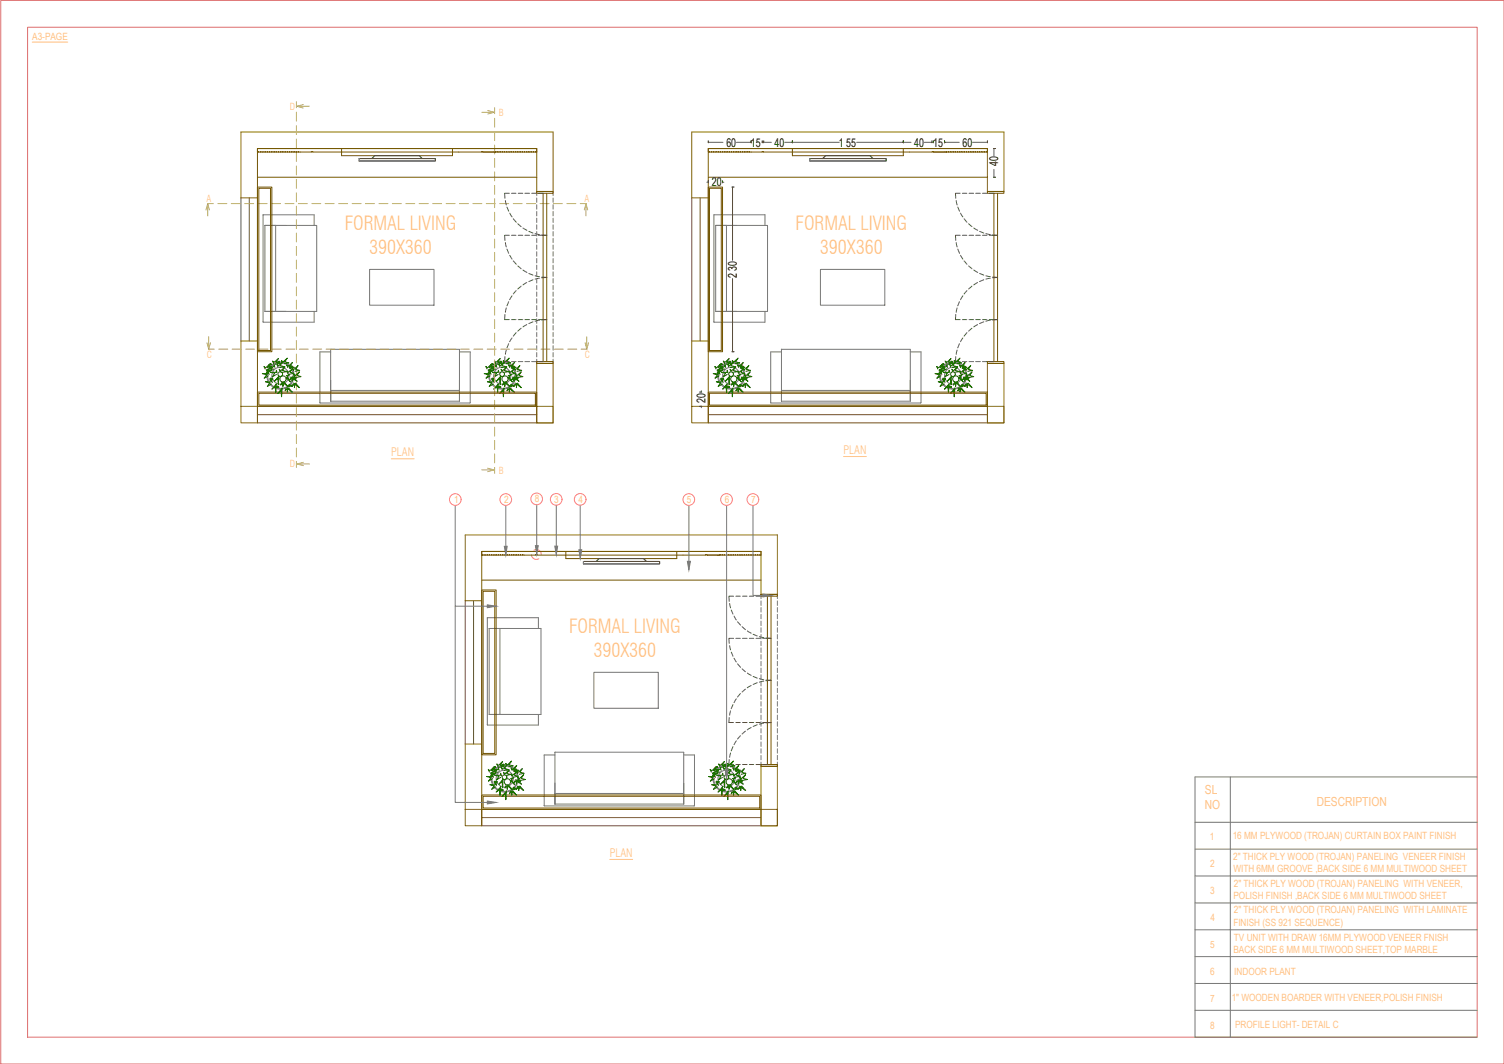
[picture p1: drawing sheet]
<svg xmlns="http://www.w3.org/2000/svg" width="420mm" height="297mm" viewBox="0 0 420 297" stroke-linecap="round" stroke-linejoin="round" font-family="sans-serif">
<!-- layer: BNDRY LINE -->
<path d="M.2 .1h420v296.9h-420zM7.7 7.6h405v281.9h-405z" fill="none" stroke="#dd6e6e" stroke-width=".28"/>
<!-- layer: BOARDER G -->
<path d="M343.7 216.9v72.6M412.7 216.9h-78.9v72.6h78.9M333.8 229.6h78.9M333.8 237.1h78.9M333.8 252.1h78.9M333.8 259.6h78.9M333.8 244.5h78.9M333.8 267.1h78.9M333.8 274.6h78.9M333.8 282.1h78.9" fill="none" stroke="#767676" stroke-width=".28"/>
<!-- layer: text -->
<path d="M9 11.8h9.9M109.3 128.1h6.4M235.7 127.5h6.3M170.3 239.9h6.4" fill="none" stroke="#ffbf7f" stroke-width=".28"/>
<!-- layer: wall -->
<g fill="none" stroke="#957000" stroke-width=".28">
<path d="M67.3 36.9h87.2v16.6h-4.6v-12h-78v13.7h-4.6zM193.3 36.9h87.2v16.6h-4.7v-12h-77.9v13.7h-4.6zM277.6 77.5h1M67.3 113.4h4.6v4.7h-4.6zM67.3 113.4v-18.2h4.6v22.9M149.9 113.4h4.6v4.7h-4.6zM149.9 101.5h4.6v16.6h-4.6zM193.3 113.4h4.6v4.7h-4.6zM193.3 113.4v-18.2h4.6v22.9M275.8 113.4h4.7v4.7h-4.7zM275.8 101.5h4.7v16.6h-4.7zM130 149.3h87.2v16.6h-4.6v-11.9h-78v13.7h-4.6z"/>
<path d="M212.6 213.9h4.6v16.6h-4.6zM130 226h4.6v4.5h-4.6zM130 226v-18.3h4.6v22.8M212.6 226h4.6v4.5h-4.6z"/>
</g>
<!-- layer: WINDOW -->
<g fill="none" stroke="#724739" stroke-width=".28">
<path d="M67.3 55.2v40M69.6 55.2v40M71.9 55.2v40M193.3 55.2v40M195.6 55.2v40M197.9 55.2v40M71.9 113.4h78M71.9 115.8h78M71.9 118.1h78M197.9 113.4h77.9M197.9 115.8h77.9M197.9 118.1h77.9"/>
<path d="M130 167.7v40M132.3 167.7v40M134.6 167.7v40M134.6 226h78M134.6 228.2h78M134.6 230.5h78"/>
</g>
<!-- layer: FURN -->
<g fill="none" stroke="#767676" stroke-width=".28">
<path d="M73.6 59.9l-.1 30M73.6 60h14.2v2.9M100.3 44.3v.6M199.5 59.9l-.1 .1M199.5 60h14.2v2.9M226.2 44.3v.6M77 62.9v24M88.4 62.9l.1 24h-14.5v-24h14.4M103.3 75.2h17.9v10h-17.9zM199.4 60.1v29.8M199.9 62.9l14.5 .1v23.9h-14.5zM202.9 62.9v24"/>
<path d="M229.2 75.2h18v10h-18zM87.8 86.9v3l-14.4-.1M92.3 97.6l36.1-.1v14.5h-36v-14.4M92.4 98.2h-3v14.2M128.4 98.2h3v14.2M199.4 89.8l.1 .1M213.7 86.9v3h-14.2M218.3 97.6l36-.1v14.5h-36v-14.4M218.3 98.2h-3v14.2M254.3 98.2h3v14.2M89.3 112.4l.1 .1M89.5 112.5h41.8"/>
<path d="M92.4 109h36M131.4 112.4l-.1 .1M215.3 112.4h42M218.3 109h36M163 156.7v.7M136.2 172.4v30M136.2 172.5h14.2v3M139.7 175.5v24M151 175.4l.1 24.1h-14.4v-24h14.3M150.4 199.5v2.9h-14.2M165.9 187.7h18v10h-18zM155 210.8h-3v14.1"/>
<path d="M155.1 210l-.1 .1M155.1 210h35.9v14.5h-36v-14.4M191 210.8h3l-.1 14.2M152 224.9l41.9 .1M155 221.5h36"/>
<circle cx="78.3" cy="104.9" r="3.8"/>
<circle cx="78.3" cy="104.9" r="3.6"/>
<circle cx="78.3" cy="104.9" r="2.39"/>
<circle cx="140.3" cy="104.9" r="3.8"/>
<circle cx="140.3" cy="104.9" r="3.6"/>
<circle cx="140.3" cy="104.9" r="2.39"/>
<circle cx="204.3" cy="104.9" r="3.8"/>
<circle cx="204.3" cy="104.9" r="3.6"/>
<circle cx="204.3" cy="104.9" r="2.39"/>
<circle cx="266.3" cy="104.9" r="3.8"/>
<circle cx="266.3" cy="104.9" r="3.6"/>
<circle cx="266.3" cy="104.9" r="2.39"/>
<circle cx="141" cy="217.3" r="3.8"/>
<circle cx="141" cy="217.3" r="3.6"/>
<circle cx="141" cy="217.3" r="2.39"/>
<circle cx="203" cy="217.3" r="3.8"/>
<circle cx="203" cy="217.3" r="3.6"/>
<circle cx="203" cy="217.3" r="2.39"/>
</g>
<!-- layer: line 2 -->
<g fill="none" stroke="#767676" stroke-width=".28">
<path d="M149.9 53.5v1.1M149.9 55.3v1.2M149.9 57.1v1.3M149.9 59v1.3M154.5 53.5v1.1M154.5 55.3v1.2M154.5 57.1v1.3M154.5 59v1.3M149.9 60.9v1.2M149.9 62.8v1.2M149.9 64.6v1.3M149.9 66.5v1.3"/>
<path d="M149.9 68.4v1.2M149.9 70.3v1.2M149.9 72.2v1.2M149.9 74v1.3M149.9 75.9v1.3M149.9 77.8v1.2M149.9 79.7v1.2M154.5 60.9v1.2M154.5 62.8v1.2M154.5 64.6v1.3M154.5 66.5v1.3M154.5 68.4v1.2"/>
<path d="M154.5 70.3v1.2M154.5 72.2v1.2M154.5 74v1.3M154.5 75.9v1.3M154.5 77.8v1.2M154.5 79.7v1.2M149.9 81.5v1.2M149.9 83.4v1.3M149.9 85.3v1.2M149.9 87.2v1.2M149.9 89v1.3M149.9 90.9v1.2"/>
<path d="M149.9 92.8v1.2M149.9 94.6v1.3M149.9 96.5v1.3M149.9 98.4v1.2M154.5 81.5v1.2M154.5 83.4v1.3M154.5 85.3v1.2M154.5 87.2v1.2M154.5 89v1.3M154.5 90.9v1.2M154.5 92.8v1.2M154.5 94.6v1.3"/>
<path d="M154.5 96.5v1.3M154.5 98.4v1.2M149.9 100.3v1.2M154.5 100.3v1.2M212.6 165.9v1.2M212.6 167.8v1.2M212.6 169.6v1.3M212.6 171.5v1.2M212.6 173.4v1.3M212.6 175.2v1.3M212.6 177.2v1.2M212.6 179v1.2"/>
<path d="M217.2 165.9v1.2M217.2 167.8v1.2M217.2 169.6v1.3M217.2 171.5v1.2M217.2 173.4v1.3M217.2 175.2v1.3M217.2 177.2v1.2M217.2 179v1.2M212.6 180.9v1.2M212.6 182.7v1.3M212.6 184.6v1.3M212.6 186.5v1.3"/>
<path d="M212.6 188.4v1.2M212.6 190.3v1.2M212.6 192.1v1.3M212.6 194v1.3M212.6 195.9v1.2M212.6 197.8v1.2M212.6 199.6v1.3M217.2 180.9v1.2M217.2 182.7v1.3M217.2 184.6v1.3M217.2 186.5v1.3M217.2 188.4v1.2"/>
<path d="M217.2 190.3v1.2M217.2 192.1v1.3M217.2 194v1.3M217.2 195.9v1.2M217.2 197.8v1.2M217.2 199.6v1.3M212.6 201.5v1.3M212.6 203.4v1.2M212.6 205.3v1.2M212.6 207.1v1.3M212.6 209v1.3M212.6 210.9v1.2"/>
<path d="M212.6 212.8v1.1M217.2 201.5v1.3M217.2 203.4v1.2M217.2 205.3v1.2M217.2 207.1v1.3M217.2 209v1.3M217.2 210.9v1.2M217.2 212.8v1.1"/>
</g>
<!-- layer: fencing -->
<g fill="none" stroke="#1c7200" stroke-width=".28">
<path d="M74.1 103l-.4-.7 .5 .4 1.2-1.1-.7 1 1.2 .3-1.4 .3M75.2 104.5l-.2-.8-.1 .6h-1.6l1.2 .3-.7 1 1.2-.7M76.1 106.8l-.2-.8-.1 .6h-1.6l1.2 .3-.7 1 1.2-.7M76.5 101.5l-.4-.7 .5 .4 1.2-1.1-.8 1 1.2 .4-1.3 .2M76.8 102.6l-.2-.8-.1 .6-1.6-.1 1.2 .4-.7 1 1.2-.7M77.2 107.2l-.2 2.4-.1-1.7-1 .8zM77.4 104.1l-.2-.7-.1 .6-1.6-.1 1.3 .3-.8 1 1.2-.7M77.7 102.5l-.4-.8 .5 .4 1.2-1.1-.7 1.1 1.2 .3-1.4 .2M77.9 105l-.1 2.4-.2-1.7-.9 .8zM78.3 103.8l-.3-.7 .4 .4 1.2-1.1-.7 1 1.2 .3-1.4 .3M78.8 106.6l-.4 .9 .9-.9 1.1 1.3-1.3-1-.1 1 .1-1.2M78.8 108.4l-.1 2.4-.2-1.8-.9 .8z"/>
<path d="M79 101.4l-.4-.7 .5 .3 1.2-1-.8 1 1.2 .3-1.3 .2M80 104.9l.9-.4-.9 .9 1.2 1.2-.9-1.4M80 108.2l-.4 .9 1-.8 1.1 1.2-1.4-1v1v-1.2M80.4 102.6l-.3-.7 .4 .4 1.2-1.1-.7 1 1.2 .4-1.3 .2M80.4 104.3l-.3-.7 .4 .4 1.2-1.1-.7 1 1.2 .3-1.3 .3M81.3 105.2l-.4 .9 1-.9 1.1 1.3-1.3-1-.1 1 .1-1.3M82 106.9l-.4 1 1-.9 1.1 1.2-1.4-.9v.9v-1.2M82 103.5l-.4-.8 .5 .5 1.2-1.1-.7 1 1.1 .3-1.3 .3M82.3 105.2l-.3-.7 .5 .3 1.2-1-.7 1 1.1 .3-1.3 .3M136.1 103l-.4-.7 .5 .4 1.2-1.1-.7 1 1.1 .3-1.3 .3M137.2 104.5l-.3-.8v.6h-1.6l1.2 .3-.7 1 1.1-.7M138 106.8l-.2-.8v.6h-1.7l1.3 .3-.7 1 1.1-.7"/>
<path d="M138.4 101.5l-.3-.7 .5 .4 1.1-1.1-.7 1 1.2 .4-1.3 .2M138.8 102.6l-.2-.8-.1 .6-1.6-.1 1.2 .4-.7 1 1.2-.7M139.2 107.2l-.2 2.4-.1-1.7-1 .8zM139.4 104.1l-.2-.7-.1 .6-1.6-.1 1.2 .3-.7 1 1.2-.7M139.7 102.5l-.4-.8 .5 .4 1.2-1.1-.7 1.1 1.1 .3-1.3 .2M139.9 105l-.2 2.4-.1-1.7-1 .8zM140.3 103.8l-.3-.7 .4 .4 1.2-1.1-.7 1 1.2 .3-1.3 .3M140.8 106.6l-.4 .9 .9-.9 1.1 1.3-1.3-1-.1 1 .1-1.2M140.8 108.4l-.2 2.4-.1-1.8-.9 .8zM140.9 101.4l-.3-.7 .5 .3 1.1-1-.7 1 1.2 .3-1.3 .2M141.9 104.9l1-.4-1 .9 1.2 1.2-.9-1.4M142 108.2l-.4 .9 1-.8 1.1 1.2-1.4-1v1v-1.2"/>
<path d="M142.4 102.6l-.3-.7 .4 .4 1.2-1.1-.7 1 1.2 .4-1.4 .2M142.4 104.3l-.4-.7 .5 .4 1.2-1.1-.7 1 1.2 .3-1.4 .3M143.3 105.2l-.3 .9 .9-.9 1.1 1.3-1.4-1v1l.1-1.3M144 106.9l-.4 1 1-.9 1 1.2-1.3-.9v.9v-1.2M144 103.5l-.4-.8 .5 .5 1.1-1.1-.6 1 1.2 .3-1.4 .3M144.4 105.2l-.4-.7 .4 .3 1.2-1-.7 1 1.2 .3-1.3 .3M200 103l-.3-.7 .5 .4 1.1-1.1-.7 1 1.2 .3-1.4 .3M201.1 104.5l-.2-.8-.1 .6h-1.6l1.2 .3-.7 1 1.2-.7M202 106.8l-.2-.8-.1 .6h-1.6l1.2 .3-.7 1 1.2-.7M202.4 101.5l-.3-.7 .4 .4 1.2-1.1-.7 1 1.2 .4-1.4 .2M202.7 102.6l-.2-.8-.1 .6-1.6-.1 1.3 .4-.8 1 1.2-.7M203.1 107.2l-.1 2.4-.2-1.7-.9 .8z"/>
<path d="M203.4 104.1l-.2-.7-.1 .6-1.6-.1 1.2 .3-.7 1 1.2-.7M203.6 102.5l-.3-.8 .5 .4 1.1-1.1-.7 1.1 1.2 .3-1.4 .2M203.8 105l-.1 2.4-.2-1.7-.9 .8zM204.3 103.8l-.4-.7 .5 .4 1.2-1.1-.7 1 1.1 .3-1.3 .3M204.7 106.6l-.4 .9 1-.9 1.1 1.3-1.4-1v1v-1.2M204.8 108.4l-.2 2.4-.1-1.8-1 .8zM204.9 101.4l-.3-.7 .4 .3 1.2-1-.7 1 1.2 .3-1.4 .2M205.9 104.9l.9-.4-.9 .9 1.2 1.2-.9-1.4M206 108.2l-.4 .9 .9-.8 1.1 1.2-1.4-1v1l.1-1.2M206.3 104.3l-.3-.7 .5 .4 1.1-1.1-.6 1 1.1 .3-1.3 .3M206.4 102.6l-.4-.7 .5 .4 1.1-1.1-.6 1 1.1 .4-1.3 .2M207.3 105.2l-.4 .9 1-.9 1.1 1.3-1.4-1v1v-1.3"/>
<path d="M207.9 106.9l-.3 1 .9-.9 1.1 1.2-1.4-.9v.9l.1-1.2M207.9 103.5l-.3-.8 .4 .5 1.2-1.1-.7 1 1.2 .3-1.3 .3M208.3 105.2l-.4-.7 .5 .3 1.2-1-.7 1 1.2 .3-1.4 .3M262 103l-.3-.7 .4 .4 1.2-1.1-.7 1 1.2 .3-1.4 .3M263.1 104.5l-.2-.8-.1 .6h-1.6l1.2 .3-.7 1 1.2-.7M264 106.8l-.2-.8-.1 .6h-1.6l1.2 .3-.7 1 1.2-.7M264.4 101.5l-.4-.7 .5 .4 1.2-1.1-.7 1 1.1 .4-1.3 .2M264.7 102.6l-.2-.8-.1 .6-1.6-.1 1.2 .4-.7 1 1.2-.7M265.1 107.2l-.1 2.4-.2-1.7-.9 .8zM265.4 104.1l-.3-.7-.1 .6-1.6-.1 1.3 .3-.8 1 1.2-.7M265.6 102.5l-.3-.8 .4 .4 1.2-1.1-.7 1.1 1.2 .3-1.4 .2M265.8 105l-.1 2.4-.2-1.7-.9 .8z"/>
<path d="M266.2 103.8l-.3-.7 .5 .4 1.1-1.1-.7 1 1.2 .3-1.3 .3M266.7 106.6l-.4 .9 1-.9 1.1 1.3-1.4-1v1v-1.2M266.7 108.4l-.1 2.4-.2-1.8-.9 .8zM266.9 101.4l-.4-.7 .5 .3 1.2-1-.7 1 1.1 .3-1.3 .2M267.9 104.9l.9-.4-.9 .9 1.2 1.2-.9-1.4M267.9 108.2l-.4 .9 1-.8 1.1 1.2-1.3-1-.1 1 .1-1.2M268.4 102.6l-.4-.7 .4 .4 1.2-1.1-.7 1 1.2 .4-1.3 .2M268.4 104.3l-.4-.7 .4 .4 1.2-1.1-.7 1 1.2 .3-1.3 .3M269.3 105.2l-.4 .9 .9-.9 1.1 1.3-1.3-1-.1 1 .1-1.3M269.9 106.9l-.4 1 1-.9 1.1 1.2-1.3-.9-.1 .9 .1-1.2M269.9 103.5l-.3-.8 .4 .5 1.2-1.1-.7 1 1.2 .3-1.4 .3M270.3 105.2l-.4-.7 .5 .3 1.2-1-.7 1 1.1 .3-1.3 .3"/>
<path d="M136.7 215.5l-.3-.7 .5 .4 1.1-1.1-.7 1 1.2 .4-1.3 .2M137.8 217l-.2-.8-.1 .6h-1.6l1.3 .3-.8 1 1.2-.7M138.7 219.3l-.2-.8-.1 .6h-1.6l1.2 .3-.7 1 1.2-.7M139.1 214l-.3-.7 .4 .4 1.2-1.1-.7 1 1.2 .3-1.4 .3M139.4 215.1l-.2-.8-.1 .6-1.6-.1 1.3 .4-.8 .9 1.2-.6M139.9 219.7l-.2 2.4-.2-1.8-.9 .8zM140.1 216.6l-.2-.8-.1 .6h-1.6l1.2 .3-.7 1 1.2-.7M140.3 215l-.3-.8 .5 .4 1.1-1.1-.7 1 1.2 .4-1.3 .2M140.5 217.5l-.1 2.4-.1-1.7-1 .8zM141 216.3l-.4-.7 .5 .4 1.2-1.1-.7 1 1.1 .3-1.3 .3M141.4 219.1l-.3 .9 .9-.9 1.1 1.3-1.4-1v1l.1-1.3M141.6 213.9l-.3-.8 .4 .5 1.2-1.1-.7 1 1.2 .3-1.4 .3"/>
<path d="M142.6 217.4l1-.4-1 1 1.2 1.1-.9-1.4M143.1 215.1l-.4-.7 .5 .4 1.2-1.1-.7 1 1.2 .3-1.4 .3M143.1 216.8l-.4-.7 .5 .3 1.2-1-.7 1 1.1 .3-1.3 .2M144 217.7l-.4 .9 1-.9 1.1 1.2-1.4-.9v.9v-1.2M144.7 219.4l-.4 .9 .9-.9 1.1 1.3-1.3-1-.1 1 .1-1.2M144.7 216l-.4-.7 .4 .3 1.2-1-.7 1 1.2 .3-1.3 .2M145 217.7l-.3-.8 .4 .5 1.2-1.1-.7 1 1.2 .3-1.3 .3M198.7 215.5l-.3-.7 .4 .4 1.2-1.1-.7 1 1.2 .4-1.3 .2M199.9 217l-.3-.8-.1 .6h-1.6l1.2 .3-.7 1 1.2-.7M200.7 219.3l-.2-.8-.1 .6h-1.6l1.2 .3-.7 1 1.2-.7M201.1 214l-.4-.7 .5 .4 1.2-1.1-.7 1 1.2 .3-1.4 .3M201.5 215.1l-.2-.8-.2 .6-1.5-.1 1.1 .4-.7 .9 1.2-.6"/>
<path d="M201.8 219.7l-.1 2.4-.2-1.8-.9 .8zM202.1 216.6l-.2-.8-.1 .6h-1.6l1.2 .3-.7 1 1.1-.7M202.3 215l-.3-.8 .4 .4 1.2-1.1-.7 1 1.2 .4-1.3 .2M202.6 217.5l-.2 2.4-.2-1.7-.9 .8zM202.9 216.3l-.3-.7 .5 .4 1.2-1.1-.7 1 1.1 .3-1.3 .3M203.4 219.1l-.4 .9 1-.9 1.1 1.3-1.4-1v1l.1-1.3M203.6 213.9l-.4-.8 .5 .5 1.2-1.1-.7 1 1.2 .3-1.4 .3M204.6 217.4l.9-.4-.9 1 1.2 1.1-.9-1.4M205.1 215.1l-.4-.7 .5 .4 1.2-1.1-.7 1 1.1 .3-1.3 .3M205.1 216.8l-.4-.7 .4 .3 1.2-1-.6 1 1.1 .3-1.3 .2M206 217.7l-.4 .9 .9-.9 1.1 1.2-1.3-.9-.1 .9 .1-1.2M206.6 219.4l-.4 .9 1-.9 1.1 1.3-1.3-1-.1 1 .1-1.2"/>
<path d="M206.6 216l-.3-.7 .4 .3 1.2-1-.7 1 1.2 .3-1.3 .2M207 217.7l-.3-.8 .4 .5 1.2-1.1-.7 1 1.2 .3-1.4 .3M141.5 220.8l-.2 2.5-.1-1.8-.9 .8zM142.7 220.7l-.4 .9 1-.8 1 1.2-1.3-1v1v-1.2M203.5 220.8l-.2 2.5-.1-1.8-1 .8zM204.6 220.7l-.3 .9 .9-.8 1.1 1.2-1.3-1-.1 1 .1-1.2"/>
<circle cx="74.6" cy="104.1" r=".19"/>
<circle cx="74.6" cy="103.5" r=".19"/>
<circle cx="75.1" cy="103.6" r=".19"/>
<circle cx="75.3" cy="101.9" r=".19"/>
<circle cx="75.6" cy="105.8" r=".19"/>
<circle cx="75.6" cy="101.7" r=".19"/>
<circle cx="75.6" cy="106.1" r=".19"/>
<circle cx="76" cy="105.8" r=".19"/>
<circle cx="77.4" cy="108" r=".19"/>
<circle cx="77.5" cy="101.2" r=".19"/>
<circle cx="77.7" cy="108.1" r=".19"/>
<circle cx="78" cy="101" r=".19"/>
<circle cx="78.3" cy="104.4" r=".66"/>
<circle cx="79.1" cy="105.8" r=".87"/>
<circle cx="80.8" cy="107.8" r=".19"/>
<circle cx="80.9" cy="107.5" r=".19"/>
<circle cx="81" cy="102.3" r=".19"/>
<circle cx="81.1" cy="102.7" r=".19"/>
<circle cx="81.5" cy="102.3" r=".19"/>
<circle cx="81.5" cy="107.7" r=".19"/>
<circle cx="82.2" cy="105.8" r=".19"/>
<circle cx="82.2" cy="105.4" r=".19"/>
<circle cx="82.6" cy="105.5" r=".19"/>
<circle cx="136.6" cy="103.5" r=".19"/>
<circle cx="136.6" cy="104.1" r=".19"/>
<circle cx="137.1" cy="103.6" r=".19"/>
<circle cx="137.3" cy="101.9" r=".19"/>
<circle cx="137.6" cy="105.8" r=".19"/>
<circle cx="137.6" cy="101.7" r=".19"/>
<circle cx="137.6" cy="106.1" r=".19"/>
<circle cx="138" cy="105.8" r=".19"/>
<circle cx="139.4" cy="108" r=".19"/>
<circle cx="139.5" cy="101.2" r=".19"/>
<circle cx="139.7" cy="108.1" r=".19"/>
<circle cx="139.9" cy="101" r=".19"/>
<circle cx="140.3" cy="104.4" r=".66"/>
<circle cx="141.1" cy="105.8" r=".87"/>
<circle cx="142.8" cy="107.8" r=".19"/>
<circle cx="142.9" cy="107.5" r=".19"/>
<circle cx="143" cy="102.3" r=".19"/>
<circle cx="143.1" cy="102.7" r=".19"/>
<circle cx="143.4" cy="107.7" r=".19"/>
<circle cx="143.4" cy="102.3" r=".19"/>
<circle cx="144.2" cy="105.8" r=".19"/>
<circle cx="144.2" cy="105.4" r=".19"/>
<circle cx="144.6" cy="105.5" r=".19"/>
<circle cx="200.6" cy="104.1" r=".19"/>
<circle cx="200.6" cy="103.5" r=".19"/>
<circle cx="201.1" cy="103.6" r=".19"/>
<circle cx="201.3" cy="101.9" r=".19"/>
<circle cx="201.5" cy="105.8" r=".19"/>
<circle cx="201.6" cy="101.7" r=".19"/>
<circle cx="201.6" cy="106.1" r=".19"/>
<circle cx="202" cy="105.8" r=".19"/>
<circle cx="203.4" cy="108" r=".19"/>
<circle cx="203.5" cy="101.2" r=".19"/>
<circle cx="203.6" cy="108.1" r=".19"/>
<circle cx="203.9" cy="101" r=".19"/>
<circle cx="204.2" cy="104.4" r=".66"/>
<circle cx="205" cy="105.8" r=".87"/>
<circle cx="206.8" cy="107.8" r=".19"/>
<circle cx="206.8" cy="107.5" r=".19"/>
<circle cx="206.9" cy="102.3" r=".19"/>
<circle cx="207" cy="102.7" r=".19"/>
<circle cx="207.4" cy="102.3" r=".19"/>
<circle cx="207.4" cy="107.7" r=".19"/>
<circle cx="208.2" cy="105.8" r=".19"/>
<circle cx="208.2" cy="105.4" r=".19"/>
<circle cx="208.6" cy="105.5" r=".19"/>
<circle cx="262.5" cy="104.1" r=".19"/>
<circle cx="262.5" cy="103.5" r=".19"/>
<circle cx="263" cy="103.6" r=".19"/>
<circle cx="263.2" cy="101.9" r=".19"/>
<circle cx="263.5" cy="105.8" r=".19"/>
<circle cx="263.5" cy="106.1" r=".19"/>
<circle cx="263.5" cy="101.7" r=".19"/>
<circle cx="263.9" cy="105.8" r=".19"/>
<circle cx="265.4" cy="108" r=".19"/>
<circle cx="265.5" cy="101.2" r=".19"/>
<circle cx="265.6" cy="108.1" r=".19"/>
<circle cx="265.9" cy="101" r=".19"/>
<circle cx="266.2" cy="104.4" r=".66"/>
<circle cx="267" cy="105.8" r=".87"/>
<circle cx="268.8" cy="107.8" r=".19"/>
<circle cx="268.8" cy="107.5" r=".19"/>
<circle cx="268.9" cy="102.3" r=".19"/>
<circle cx="269" cy="102.7" r=".19"/>
<circle cx="269.4" cy="102.3" r=".19"/>
<circle cx="269.4" cy="107.7" r=".19"/>
<circle cx="270.2" cy="105.4" r=".19"/>
<circle cx="270.2" cy="105.8" r=".19"/>
<circle cx="270.5" cy="105.5" r=".19"/>
<circle cx="137.3" cy="216.6" r=".19"/>
<circle cx="137.3" cy="215.9" r=".19"/>
<circle cx="137.8" cy="216.1" r=".19"/>
<circle cx="138" cy="214.3" r=".19"/>
<circle cx="138.2" cy="218.3" r=".19"/>
<circle cx="138.3" cy="218.5" r=".19"/>
<circle cx="138.3" cy="214.2" r=".19"/>
<circle cx="138.7" cy="218.3" r=".19"/>
<circle cx="140.2" cy="213.7" r=".19"/>
<circle cx="140.6" cy="213.5" r=".19"/>
<circle cx="140.9" cy="217" r=".66"/>
<circle cx="141.8" cy="218.3" r=".87"/>
<circle cx="143.5" cy="220" r=".19"/>
<circle cx="143.7" cy="214.8" r=".19"/>
<circle cx="143.7" cy="215.2" r=".19"/>
<circle cx="144.1" cy="214.8" r=".19"/>
<circle cx="144.9" cy="217.9" r=".19"/>
<circle cx="144.9" cy="218.3" r=".19"/>
<circle cx="145.3" cy="218" r=".19"/>
<circle cx="199.2" cy="215.9" r=".19"/>
<circle cx="199.2" cy="216.6" r=".19"/>
<circle cx="199.7" cy="216.1" r=".19"/>
<circle cx="200" cy="214.3" r=".19"/>
<circle cx="200.2" cy="218.3" r=".19"/>
<circle cx="200.3" cy="214.2" r=".19"/>
<circle cx="200.3" cy="218.5" r=".19"/>
<circle cx="200.7" cy="218.3" r=".19"/>
<circle cx="202.2" cy="213.7" r=".19"/>
<circle cx="202.6" cy="213.5" r=".19"/>
<circle cx="202.9" cy="217" r=".66"/>
<circle cx="203.7" cy="218.3" r=".87"/>
<circle cx="205.5" cy="220" r=".19"/>
<circle cx="205.6" cy="214.8" r=".19"/>
<circle cx="205.7" cy="215.2" r=".19"/>
<circle cx="206.1" cy="214.8" r=".19"/>
<circle cx="206.9" cy="218.3" r=".19"/>
<circle cx="206.9" cy="217.9" r=".19"/>
<circle cx="207.2" cy="218" r=".19"/>
<circle cx="140.1" cy="220.4" r=".19"/>
<circle cx="140.4" cy="220.6" r=".19"/>
<circle cx="143.5" cy="220.3" r=".19"/>
<circle cx="144.1" cy="220.2" r=".19"/>
<circle cx="202.1" cy="220.4" r=".19"/>
<circle cx="202.4" cy="220.6" r=".19"/>
<circle cx="205.5" cy="220.3" r=".19"/>
<circle cx="206.1" cy="220.2" r=".19"/>
</g>
<!-- layer: wall -->
<g fill="none" stroke="#b8b85c" stroke-width=".28">
<path d="M82.8 28.4v1.7M82.8 31.3v2.5M82.8 35.1v2.5M82.8 38.8v2.5M82.9 29.7h3.5M82.9 29.7l1.8 .5M84.7 29.2l-1.8 .5M134.6 31.4h3.4M136.3 30.8l1.7 .6M138 31.4l-1.7 .4M138.2 30.1v1.6M138.2 33v2.5"/>
<path d="M138.2 36.7v2.5M58 56.8h1.6M58 56.8v3.5M58 56.8l-.5 1.8M58 56.8l.5 1.8M60.9 56.8h2.5M64.6 56.8h2.5M68.4 56.8h2.5M72.1 56.8h2.5M75.9 56.8h2.5M79.6 56.8h2.5M82.8 42.6v2.5"/>
<path d="M82.8 46.3v2.5M82.8 50.1v2.5M82.8 53.8v2.5M82.8 57.6v2.5M83.4 56.8h2.5M87.1 56.8h2.5M90.8 56.8h2.5M94.6 56.8h2.5M98.4 56.8h2.5M102.1 56.8h2.5M105.9 56.8h2.5M109.6 56.8h2.5"/>
<path d="M113.4 56.8h2.5M117.1 56.8h2.5M120.9 56.8h2.5M124.6 56.8h2.5M128.4 56.8h2.5M132.1 56.8h2.5M135.8 56.8h2.5M138.2 40.5v2.5M138.2 44.2v2.5M138.2 48v2.5M138.2 51.8v2.5M138.2 55.5v2.5"/>
<path d="M138.2 59.3v2.5M139.6 56.8h2.5M143.4 56.8h2.5M147.1 56.8h2.5M150.9 56.8h2.5M154.6 56.8h2.5M158.4 56.8h2.5M162.1 56.8h1.6M163.7 56.8v3.5M163.7 56.8l-.5 1.8M163.7 56.8l.5 1.8M82.8 61.3v2.5"/>
<path d="M82.8 65.1v2.4M82.8 68.8v2.5M82.8 72.6v2.5M82.8 76.3v2.5M138.2 63v2.5M138.2 66.7v2.5M138.2 70.5v2.5M138.2 74.2v2.5M138.2 78v2.5M57.8 95.7l.5 1.8M58.3 97.5h1.6M58.3 94v3.5"/>
<path d="M58.8 95.7l-.5 1.8M61.1 97.5h2.5M64.9 97.5h2.5M68.6 97.5h2.5M72.3 97.5h2.6M76.1 97.5h2.5M79.9 97.5h2.5M82.8 80.1v2.5M82.8 83.8v2.5M82.8 87.6v2.5M82.8 91.3v2.5M82.8 95.1v2.5"/>
<path d="M82.8 98.8v2.5M83.6 97.5h2.5M87.4 97.5h2.5M91.1 97.5h2.5M94.9 97.5h2.5M98.6 97.5h2.5M102.4 97.5h2.5M106.1 97.5h2.5M109.9 97.5h2.5M113.6 97.5h2.5M117.3 97.5h2.6M121.1 97.5h2.5"/>
<path d="M124.9 97.5h2.5M128.6 97.5h2.5M132.4 97.5h2.5M136.1 97.5h2.5M138.2 81.7v2.5M138.2 85.5v2.5M138.2 89.2v2.5M138.2 93v2.5M138.2 96.7v2.5M139.9 97.5h2.5M143.6 97.5h2.5M147.4 97.5h2.5"/>
<path d="M151.1 97.5h2.5M154.9 97.5h2.5M158.6 97.5h2.5M162.3 97.5h1.6M163.4 95.7l.5 1.8M163.9 94v3.5M164.4 95.7l-.5 1.8M82.8 102.6v2.5M82.8 106.3v2.5M82.8 110.1v2.5M82.8 113.8v2.5M82.8 117.5v2.6"/>
<path d="M138.2 100.5v2.5M138.2 104.3v2.5M138.2 108v2.5M138.2 111.7v2.5M138.2 115.5v2.5M138.2 119.2v2.5M82.8 121.3v2.5M82.8 125.1v2.5M82.8 128.8v1.7M83 129.5h3.4M83 129.5l1.8 .5M84.8 129.1l-1.8 .4"/>
<path d="M134.6 131.2h3.4M136.2 130.7l1.8 .5M138 131.2l-1.8 .5M138.2 123v2.5M138.2 126.7v2.5M138.2 130.5v1.7"/>
</g>
<g fill="none" stroke="#725600" stroke-width=".28">
<path d="M71.9 52.2h4v46h-4zM71.9 41.5h78v.9h-78zM71.9 49.5h78M72.3 52.6h3.3v45.3h-3.3zM95.4 41.5v2h31v-2M149.9 53.5h4.6v.5h-4.6zM151.7 54v47M152.7 54v47M197.9 41.5h77.9v.9h-77.9zM197.9 52.2h3.9v46h-3.9zM197.9 49.5h77.9M198.2 52.6h3.3v45.3h-3.3z"/>
<path d="M221.4 41.5v2h30.9v-2M275.8 53.5h4.7v.5h-4.7zM277.7 54v47M278.7 54v47M151.7 65.7h1M151.7 77.5h1M277.7 65.7h1M277.7 77.5h1M151.7 89.2h1M277.7 89.2h1M71.9 109.5h78v3.9h-78zM72.3 109.8h77.3v3.3h-77.3z"/>
<path d="M149.9 101h4.6v.5h-4.6zM197.9 109.5h77.9v3.9h-77.9zM198.2 109.8h77.3v3.3h-77.3zM275.8 101h4.7v.5h-4.7zM134.6 154h78v1h-62.6v-.2h-.4v.2h-15zM158.1 154v1.9h31v-1.9M134.6 164.7h4v46h-4zM134.6 162h78M135 165.1h3.2v45.2h-3.2zM212.6 165.9h4.6v.5h-4.6zM214.4 166.4v47M214.4 178.2h1"/>
<path d="M215.4 166.4v47M214.4 189.9h1M212.6 213.4h4.6v.5h-4.6zM214.4 201.7h1M134.6 221.9h78v4.1h-78zM135 222.3h77.2v3.3h-77.2z"/>
</g>
<g fill="none" stroke="#545454" stroke-width=".28">
<path d="M197.9 39.7h4.1M205.7 39.7h4.1M212.9 39.7h2.6M219.2 39.7h15.2M239.3 39.7h15.2M258.2 39.7h2.2M260.4 39.7h.4M263.9 39.7h4.1M271.7 39.7h4.1M141.2 56l.2 1.2M141.6 57.8l.5 1.2M142.3 54h-1.3l.1 1.4"/>
<path d="M142.4 59.5l.6 1.1M142.9 54h1.2M144.8 54h1.3M146.6 54h1.3M148.5 54h1.3M150.4 54h1.3M197.5 50.9h.4M201.8 50.9h.4M204.6 52.2v20.5M267.1 56l.3 1.2M267.5 57.8l.6 1.2M268.2 54h-1.3l.1 1.4"/>
<path d="M268.3 59.5l.7 1.1M268.9 54h1.2M270.7 54h1.3M272.6 54h1.3M274.5 54h1.2M276.4 54h1.3M277.7 41.5v2.1M277.7 47.3v2.2M141.2 67.7l.2 1.2M141.6 69.5l.5 1.2M142.3 65.7h-1.3l.1 1.4M142.4 71.3l.6 1"/>
<path d="M142.9 65.7h1.2M143.4 61.1l.8 .9M143.4 72.8l.8 1M144.7 62.5l.9 .8M144.7 74.2l.9 .8M144.8 65.7h1.3M145.6 79.9l-.9 .8M146.1 63.7l1.1 .6M146.1 75.4l1.1 .7M146.6 65.7h1.3M147.2 78.9l-1.1 .6M147.7 64.6l1.2 .5"/>
<path d="M147.7 76.4l1.2 .4M148.5 65.7h1.3M148.9 78.1l-1.2 .5M149.5 65.2l1.2 .3M149.5 77l1.2 .2M150.4 65.7h1.3M150.7 77.7l-1.2 .2M151.3 77.4l1.4 .1h-1.4M151.3 65.6l1.4 .1M204.6 77.8v20.4M267.1 67.7l.3 1.2M267.5 69.5l.6 1.2"/>
<path d="M268.2 65.7h-1.3l.1 1.4M268.3 71.3l.7 1M268.9 65.7h1.2M269.3 61.1l.8 .9M269.3 72.8l.8 1M270.6 62.5l.9 .8M270.6 74.2l.9 .8M270.7 65.7h1.3M271.5 79.9l-.9 .8M272 63.7l1.1 .6M272 75.4l1.1 .7M272.6 65.7h1.3"/>
<path d="M273.1 78.9l-1.1 .6M273.7 64.6l1.1 .5M273.7 76.4l1.1 .4M274.5 65.7h1.2M274.8 78.1l-1.2 .5M275.4 65.2l1.2 .3M275.4 77l1.2 .2M276.4 65.7h1.3M276.6 77.7l-1.2 .2M277.2 77.4l1.5 .1h-1.5M277.2 65.6l1.5 .1M141.1 99.6l-.1 1.4h1.3"/>
<path d="M141.1 87.8l-.1 1.4h1.3M141.4 97.7l-.2 1.2M141.4 86l-.2 1.2M142.1 96l-.5 1.1M142.1 84.2l-.5 1.2M142.9 89.2h1.2M143 94.3l-.6 1.1M143 82.6l-.6 1.1M144.2 92.9l-.8 .9M144.2 81.1l-.8 1M144.8 89.2h1.3M145.6 91.6l-.9 .8"/>
<path d="M146.6 89.2h1.3M147.2 90.6l-1.1 .7M148.5 89.2h1.3M148.9 89.9l-1.2 .4M150.4 89.2h1.3M150.7 89.4l-1.2 .3M152.7 89.2l-1.4 .1M267 99.6l-.1 1.4h1.3M267 87.8l-.1 1.4h1.3M267.4 97.7l-.3 1.2M267.4 86l-.3 1.2M268 96l-.5 1.1"/>
<path d="M268 84.2l-.5 1.2M268.9 89.2h1.2M269 94.3l-.7 1.1M269 82.6l-.7 1.1M270.1 92.9l-.8 .9M270.1 81.1l-.8 1M270.7 89.2h1.3M271.5 91.6l-.9 .8M272.6 89.2h1.3M273.1 90.6l-1.1 .7M274.5 89.2h1.2M274.8 89.9l-1.2 .4"/>
<path d="M276.4 89.2h1.3M276.6 89.4l-1.2 .3M278.7 89.2l-1.5 .1M142.9 101h1.2M144.8 101h1.3M146.6 101h1.3M148.5 101h1.3M150.4 101h1.3M195.9 109.1v.4M195.9 113.4v.4M268.9 101h1.2M270.7 101h1.3"/>
<path d="M272.6 101h1.3M274.5 101h1.2M276.4 101h1.3M203.8 168.5l.3 1.2M204.3 170.3l.5 1.1M204.9 166.4h-1.3l.1 1.5M204.9 178.2h-1.3l.1 1.4M205.1 172l.6 1.1M205.6 166.4h1.2M205.6 178.2h1.2M206 173.6l.9 .9M207.3 174.9l.9 .9"/>
<path d="M207.4 166.4h1.3M207.4 178.2h1.3M208.8 176.1l1 .7M209.3 166.4h1.3M209.3 178.2h1.3M210.4 177.1l1.1 .4M211.2 166.4h1.2M211.2 178.2h1.2M212.1 177.7l1.3 .3M213.1 166.4h1.3M213.1 178.2h1.3M214 178.1l1.4 .1"/>
<path d="M203.8 180.2l.3 1.2M204.1 198.4l-.3 1.3M204.3 182.1l.5 1.1M204.8 196.7l-.5 1.2M205.1 183.8l.6 1M205.7 195.1l-.6 1.1M206 185.3l.9 1M206.8 193.6l-.8 1M207.3 186.7l.9 .8M208.2 192.4l-.9 .8M208.8 187.9l1 .6M209.8 191.4l-1.1 .6"/>
<path d="M210.4 188.8l1.1 .5M211.5 190.6l-1.1 .5M212.1 189.5l1.3 .3M213.4 190.1l-1.3 .3M214 189.9h1.4l-1.4 .1M203.7 212l-.1 1.4h1.3M203.7 200.3l-.1 1.4h1.3M204.1 210.2l-.3 1.2M204.8 208.4l-.5 1.2M205.6 213.4h1.2M205.6 201.7h1.2M205.7 206.8l-.6 1.1"/>
<path d="M206.8 205.4l-.8 .9M207.4 213.4h1.3M207.4 201.7h1.3M208.2 204.1l-.9 .8M209.3 213.4h1.3M209.3 201.7h1.3M209.8 203.1l-1.1 .7M211.2 213.4h1.2M211.2 201.7h1.2M211.5 202.3l-1.1 .5M213.1 213.4h1.3M213.1 201.7h1.3"/>
<path d="M213.4 201.9l-1.3 .3M215.4 201.7l-1.4 .1"/>
</g>
<g fill="none" stroke="#000" stroke-width=".28">
<path d="M197.9 39.3v.6M209.8 39.3v.6M212.9 39.3v.6M213.4 39.3v.6M221.4 39.3v.6M252.3 39.3v.6M260.4 39.3v.6M260.8 39.3v.6M263.9 39.3v.6M275.8 39.3v.6M197.9 50.4v.6M201.8 50.4v.6"/>
<path d="M204.5 52.2h.6M277.5 49.5h.6M277.5 41.5h.6M204.5 98.2h.6M195.5 113.4h.5M195.5 109.5h.5"/>
</g>
<!-- layer: FUR -->
<path d="M100.3 44.3h21.3v.6h-21.3M104.7 43.5l-.8 .8 .8-.8h12.4l.8 .8M226.2 44.3h21.4v.6h-21.4M230.6 43.5l-.8 .8 .8-.8h12.5l.8 .8M163 156.7h21.3v.7h-21.3M167.3 155.9l-.8 .8 .8-.8h12.5l.8 .8" fill="none" stroke="#545454" stroke-width=".28"/>
<!-- layer: wall -->
<path d="M148.5 154.8a1.38 1.38 0 0 0 2 1.2M149.1 153.6a1.36 1.36 0 0 1 2.1 1.2" fill="none" stroke="#ff7f7f" stroke-width=".28"/>
<g fill="#767676" stroke="#767676" stroke-width=".28">
<path d="M140.9 152.5h.8l-.4 2.5z"/>
<path d="M155 152.5h.8l-.4 2.4z"/>
<path d="M136.1 168.9l2.5 .3-2.5 .5z"/>
<path d="M161.7 153.5h.8l-.4 2.4z"/>
<path d="M192 156.7h.9l-.5 2.4z"/>
<path d="M136.1 223.6l2.5 .4-2.5 .4z"/>
<path d="M202.6 215h.8l-.4 2.4z"/>
<path d="M213.1 165.8l2.5 .4-2.5 .5z"/>
<path d="M149.6 152.3h.8l-.5 2.5z"/>
</g>
<path d="M127.2 141.1v28.1h8.9M141.3 141.1v11.4M149.9 140.9v11.4M155.4 141v11.5M162.1 141v12.5M192.4 141.1v15.6M203 141.1v73.9M210.4 141.1v25.1h2.7M127.2 169.2v54.8h8.9" fill="none" stroke="#767676" stroke-width=".28"/>
<!-- layer: 0 -->
<g fill="none" stroke="#ff7f7f" stroke-width=".28">
<circle cx="127.2" cy="139.5" r="1.63"/>
<circle cx="141.3" cy="139.5" r="1.63"/>
<circle cx="149.9" cy="139.3" r="1.63"/>
<circle cx="155.4" cy="139.4" r="1.63"/>
<circle cx="162.1" cy="139.4" r="1.63"/>
<circle cx="192.4" cy="139.5" r="1.63"/>
<circle cx="203" cy="139.5" r="1.63"/>
<circle cx="210.3" cy="139.5" r="1.63"/>
</g>
<g font-size="5.4" fill="#ffbf7f">
<text x="96.3" y="64.3">FORMAL LIVING</text>
<text x="222.2" y="64.3">FORMAL LIVING</text>
<text x="103.1" y="71">390X360</text>
<text x="229.1" y="71">390X360</text>
<text x="159" y="176.8">FORMAL LIVING</text>
<text x="165.8" y="183.5">390X360</text>
</g>
<g font-size="3.5" fill="#ffbf7f">
<text x="336.6" y="221.7">SL</text>
<text x="336.6" y="225.9">NO</text>
<text x="367.8" y="225.1">DESCRIPTION</text>
</g>
<g font-size="3.4">
<text x="202.9" y="40.9">60</text>
<text x="209.8" y="40.9">15</text>
<text x="216.4" y="40.9">40</text>
<text x="234.4" y="40.9">1 55</text>
<text x="255.4" y="40.9">40</text>
<text x="260.7" y="40.9">15</text>
<text x="268.9" y="40.9">60</text>
<text x="278.8" y="46.4" transform="rotate(-90 278.8 46.4)">40</text>
<text x="198.9" y="52.1">20</text>
<text x="205.8" y="77.6" transform="rotate(-90 205.8 77.6)">2 30</text>
<text x="197.1" y="112.4" transform="rotate(-90 197.1 112.4)">20</text>
</g>
<g font-size="3.2" fill="#ffbf7f">
<text x="109.3" y="127.3">PLAN</text>
<text x="235.7" y="126.7">PLAN</text>
<text x="170.3" y="239.2">PLAN</text>
</g>
<g font-size="2.8" fill="#ffbf7f">
<text x="9" y="11.2">A3-PAGE</text>
<text x="126.8" y="140.5">1</text>
<text x="140.8" y="140.5">2</text>
<text x="149.4" y="140.3">8</text>
<text x="154.9" y="140.4">3</text>
<text x="161.6" y="140.4">4</text>
<text x="191.9" y="140.5">5</text>
<text x="202.5" y="140.5">6</text>
<text x="209.8" y="140.5">7</text>
<text x="337.9" y="234.6">1</text>
<text x="344.4" y="234.1">16 MM PLYWOOD (TROJAN) CURTAIN BOX PAINT FINISH</text>
<text x="338.1" y="242.1">2</text>
<text x="344.5" y="240.1">2&quot; THICK PLY WOOD (TROJAN) PANELING VENEER FINISH</text>
<text x="344.6" y="243.4">WITH 6MM GROOVE ,BACK SIDE 6 MM MULTIWOOD SHEET</text>
<text x="338.1" y="249.6">3</text>
<text x="344.6" y="250.9">POLISH FINISH ,BACK SIDE 6 MM MULTIWOOD SHEET</text>
<text x="344.7" y="247.5">2&quot; THICK PLY WOOD (TROJAN) PANELING WITH VENEER,</text>
<text x="338.2" y="257.1">4</text>
<text x="344.7" y="255">2&quot; THICK PLY WOOD (TROJAN) PANELING WITH LAMINATE</text>
<text x="344.6" y="258.4">FINISH (SS 921 SEQUENCE)</text>
<text x="344.7" y="262.7">TV UNIT WITH DRAW 16MM PLYWOOD VENEER FNISH</text>
<text x="338.1" y="264.6">5</text>
<text x="344.6" y="266.1">BACK SIDE 6 MM MULTIWOOD SHEET,TOP MARBLE</text>
<text x="338.1" y="272.1">6</text>
<text x="344.8" y="272.1">INDOOR PLANT</text>
<text x="338.1" y="279.6">7</text>
<text x="344.1" y="279.3">1&quot; WOODEN BOARDER WITH VENEER,POLISH FINISH</text>
<text x="338.1" y="287.1">8</text>
<text x="345.1" y="286.9">PROFILE LIGHT- DETAIL C</text>
</g>
<g font-size="2.7" fill="#ffbf7f">
<text x="80.9" y="30.7">D</text>
<text x="139.4" y="32.5">B</text>
<text x="57.7" y="56.4">A</text>
<text x="163.3" y="56.4">A</text>
<text x="57.8" y="99.9">C</text>
<text x="163.4" y="99.9">C</text>
<text x="80.9" y="130.5">D</text>
<text x="139.4" y="132.4">B</text>
</g>
</svg>
